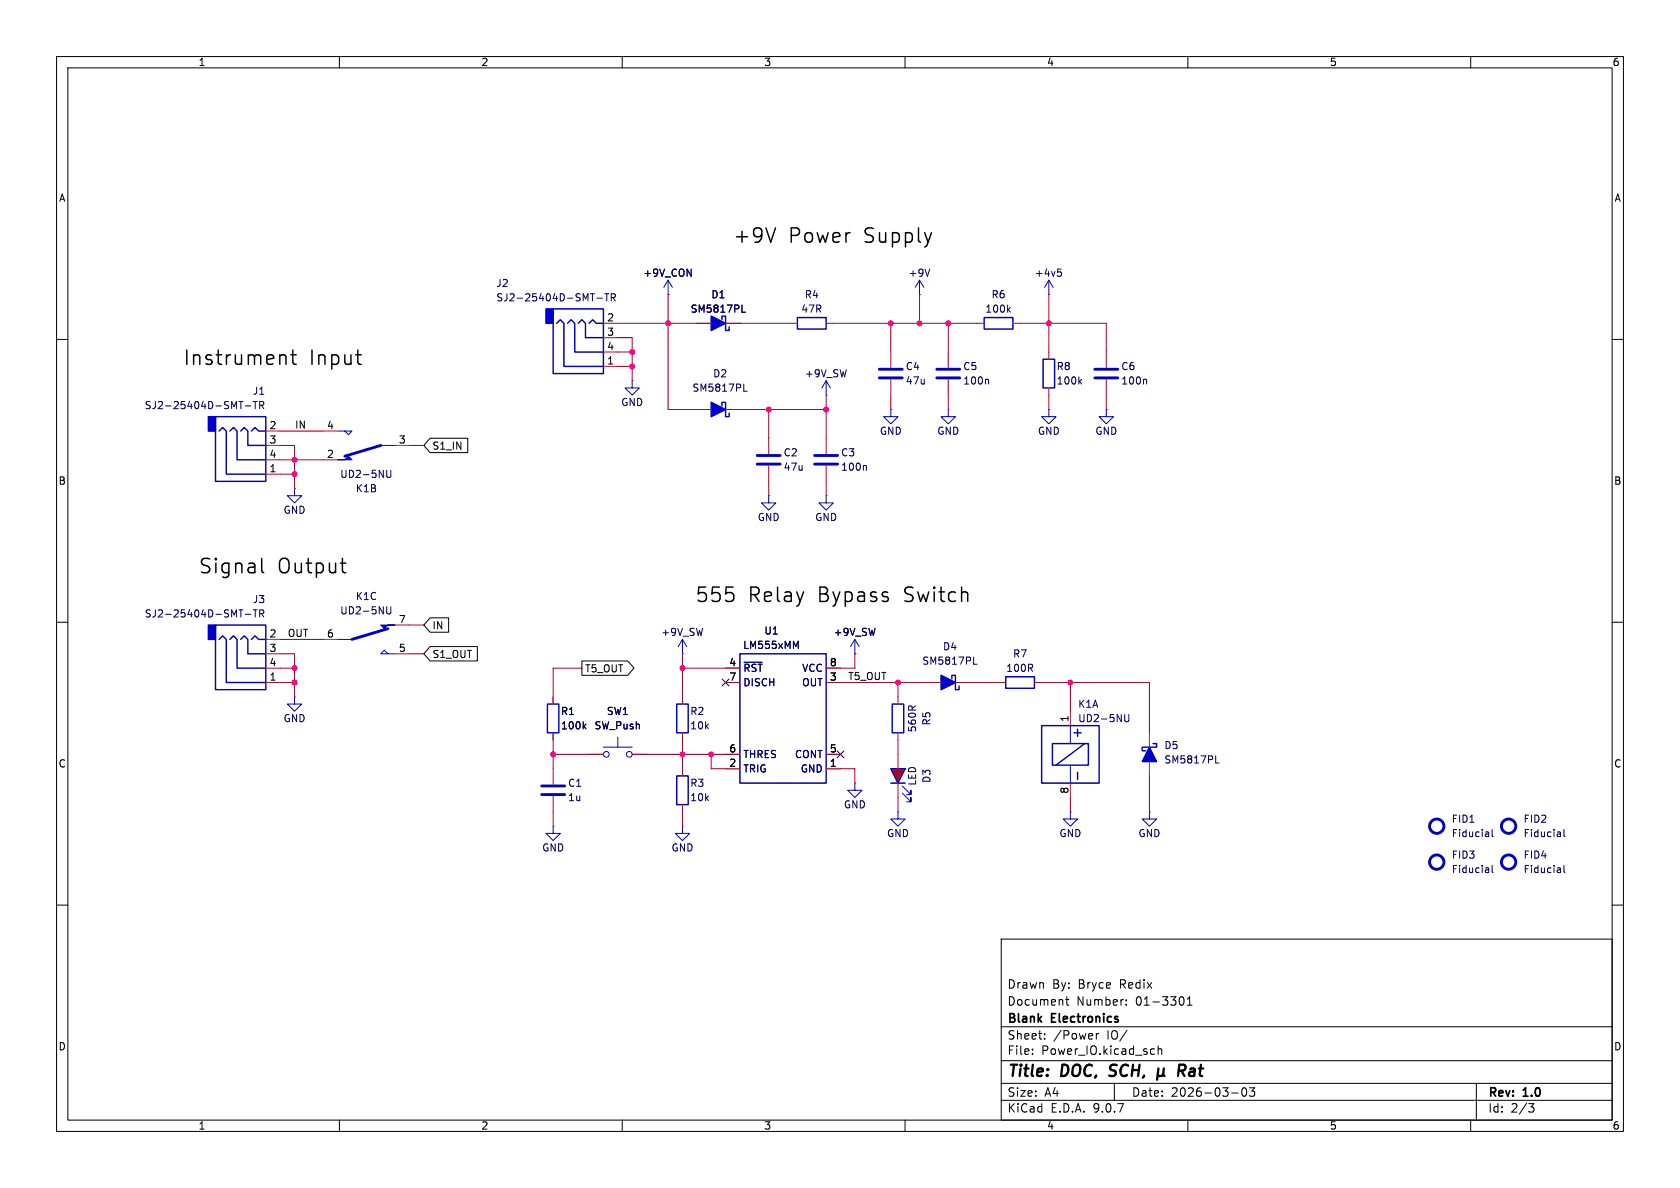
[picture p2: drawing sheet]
<svg xmlns="http://www.w3.org/2000/svg" width="297mm" height="210mm" viewBox="0 0 297 210" stroke-linecap="round" stroke-linejoin="round" font-family="sans-serif">
<g fill="none" stroke="#000" stroke-width=".18">
<path d="M10 10h277v190h-277zM12 12h273v186h-273zM60 10v2M110 10v2M160 10v2M210 10v2M260 10v2M10 60h2M285 60h2M10 110h2M285 110h2M10 160h2"/>
<path d="M177 166h108v32h-108zM188.4 176.7h.6M188.6 176.2v1.3l.4 .2M199.1 177.6v.1M199.1 176.8v.1M208.7 176.3l.1-.1a.81 .81 0 0 1 .6 .6 .81 .81 0 0 1-.3 .8h-.4M209.9 177.7h.8M209.9 176.6l.4-.4v1.5M285 160h2M60 198v2M110 198v2M160 198v2"/>
<path d="M177 194.5h108M177 191.5h108M177 187.5h108M177 181.5h108M182.5 186.3v.1M182.5 185.5v.1M184.7 183.6v.1M184.7 182.8v.1M193.8 182.7v1M194.2 182.7l-.2 .1-.2 .2M197 191.5v3M203.7 185.4l.4 .1"/>
<path d="M204.1 186.3l-.4 .1M204.7 185.5l.3-.1 .3 .1 .1 .9M204.7 184.9v1.5M210 198v2M217.7 193.2h1.2M219.7 192.4l.2-.1a.81 .81 0 0 1 .6 .6 .81 .81 0 0 1-.3 .8l-.2 .1a.81 .81 0 0 1-.3-1.4zM220.9 192.3h.9l-.5 .6 .4 .1v.7l-.2 .1h-.4l-.2-.1M260 198v2M261 191.5v6.5M270.2 195.1h1l-.5 .6 .4 .1 .1 .5-.3 .3h-.4"/>
</g>
<path d="M196.1 190.1l.2 .1M196.4 188.4l-.2 .4 .1 .2M204.7 189.9l.2 .3h.4l.3-.3M204.8 188.9l-.2 2M205.6 189.9l.3 .3M205.8 188.9l-.2 1M208.4 189.3h.7a.55 .55 0 0 0 .5-.5 .55 .55 0 0 0-.3-.6h-.8l-.2 2M208.8 189.3l.6 .9" fill="none" stroke="#000" stroke-width=".4"/>
<path d="M151.1 113l-.7 1.3M151.1 113l.8 1.3M151.1 113v2.6M203.2 143.5v1.3h1.3l-1.3 1.3-1.3-1.3h1.3" fill="none" stroke="#0000ce" stroke-width=".18"/>
<path d="M172.7 57.2h1.3M179.1 57.2h1.2M146 77.5v2.8M146 82.3v2.8M151.1 115.6h.1M120.6 123.2v1.3M120.6 129.5v1.3M203.2 143.5h.1" fill="none" stroke="#f60000" stroke-width=".18"/>
<path d="M174 56.1h5.1v2.1h-5.1zM119.6 124.5h2.1v5h-2.1z" fill="none" stroke="#0000ce" stroke-width=".25"/>
<path d="M178.3 54.7l.3 .5M178.6 54.3l-.5 .5M153 82.3l.2 .2v.6" fill="none" stroke="#040064" stroke-width=".18"/>
<path d="M144 80.5h4.1M144 82h4.1" fill="none" stroke="#0000ce" stroke-width=".51"/>
<path d="M38.1 73.7h8.9v11.4h-8.9z" fill="#fff"/>
<path d="M36.8 73.7h1.3v2.5h-1.3z" fill="#0000ce" stroke="#0000ce" stroke-width=".25"/>
<path d="M38.1 73.7h8.9v11.4h-8.9zM38.7 76.2l.7-.6 .6 .6v7.6h7M40.6 76.2l.7-.6 .6 .6v5.1h5.1M42.5 76.2l.7-.6 .6 .6v2.5h3.2M44.4 76.2l.7-.6 .6 .6h1.3" fill="none" stroke="#0000ce" stroke-width=".25"/>
<path d="M47 76.2h2.5M47 78.7h2.5M135.9 77.5v2.8M47 81.3h2.5M47 83.8h2.5M135.9 82.3v2.8M158.7 143.5h.1M189.2 143.5h.1" fill="none" stroke="#f60000" stroke-width=".18"/>
<path d="M43.4 71.8h.9M44.8 71h.7M45.1 71v1.2M45.9 71.6h.6l.1-.2v-.3l-.7-.1v1.2M46.2 71.6l.4 .6M263.1 147.1l.1 .8M263.2 147.8l-.1 .1M263.2 147.4h-.1M263.8 146.6v1.1l.2 .2" fill="none" stroke="#040064" stroke-width=".18"/>
<g fill="none" stroke="#0000ce" stroke-width=".51">
<path d="M133.9 80.5h4M133.9 82h4"/>
<circle cx="254" cy="146" r="1.27"/>
</g>
<path d="M158.7 143.5v1.3h1.3l-1.3 1.3-1.2-1.3h1.2M189.2 143.5v1.3h1.3l-1.3 1.3-1.2-1.3h1.2" fill="none" stroke="#0000ce" stroke-width=".18"/>
<circle cx="254" cy="146" r="1.27" fill="#fff" stroke="#fff" stroke-width=".18"/>
<path d="M38.1 110.5h8.9v11.4h-8.9z" fill="#fff"/>
<g fill="#0000ce" stroke="#0000ce" stroke-width=".25">
<path d="M36.8 110.5h1.3v2.5h-1.3z"/>
<path d="M166.4 119.4l2.5 1.3-2.5 1.2z"/>
</g>
<path d="M38.1 110.5h8.9v11.4h-8.9zM38.7 113l.7-.6 .6 .6v7.7h7M40.6 113l.7-.6 .6 .6v5.1h5.1M42.5 113l.7-.6 .6 .6v2.6h3.2M44.4 113l.7-.6 .6 .6h1.3M177.8 119.6h5.1v2.1h-5.1zM168.3 120v-.6h.6v2.5h.6v-.6" fill="none" stroke="#0000ce" stroke-width=".25"/>
<g fill="none" stroke="#f60000" stroke-width=".18">
<path d="M52.1 86.4h.1M146 87.6h.1M47 113h2.5M47 115.6h2.5M47 118.1h2.5M47 120.7h2.5M52.1 123.2h.1M97.8 135.9v2.8M163.8 120.7h2.6M168.9 120.7h2.5M176.5 120.7h1.3M182.9 120.7h1.2"/>
<path d="M97.8 146.1h.1M97.8 140.7v2.8"/>
</g>
<g fill="none" stroke="#040064" stroke-width=".18">
<path d="M43.4 108.6h.9M44.8 107.8h.7M45.1 107.8v1.3M45.9 108.5l.6-.1 .1-.2v-.3l-.7-.1v1.3M46.2 108.5l.4 .6M172.1 117.4h.6M263.1 153.5l.1 .7M263.2 154.2h-.1M263.2 153.7l-.1 .1M263.8 153v1.1l.2 .1M275.8 147.1l.1 .8M275.8 153.5l.1 .7"/>
<path d="M275.9 154.2h-.1M275.9 153.7l-.1 .1M275.9 147.8l-.1 .1M275.9 147.4h-.1M276.5 153v1.1l.2 .1M276.5 146.6v1.1l.2 .2"/>
</g>
<g fill="#fff" stroke="#fff" stroke-width=".18">
<circle cx="254" cy="152.4" r="1.27"/>
<circle cx="266.7" cy="152.4" r="1.27"/>
<circle cx="266.7" cy="146" r="1.27"/>
</g>
<g fill="none" stroke="#0000ce" stroke-width=".51">
<path d="M95.8 138.9h4M95.8 140.5h4"/>
<circle cx="254" cy="152.4" r="1.27"/>
<circle cx="266.7" cy="146" r="1.27"/>
<circle cx="266.7" cy="152.4" r="1.27"/>
</g>
<path d="M52.1 86.4v1.2h1.2l-1.2 1.3-1.3-1.3h1.3M146 87.6v1.3h1.3l-1.3 1.3-1.2-1.3h1.2M52.1 123.2v1.3h-1.3l1.3 1.2 1.2-1.2h-1.2M166.4 120.7h2.5M97.8 146.1v1.2h1.3l-1.3 1.3-1.3-1.3h1.3" fill="none" stroke="#0000ce" stroke-width=".18"/>
<path d="M157.5 135.9h2.5l-1.3 2.5z" fill="#f00"/>
<path d="M159.5 138.9l1.5 1.6v-.8v.8h-.7M159.5 140.2l1.5 1.5v-.7v.7h-.7" fill="none" stroke="#0000ce" stroke-width=".18"/>
<path d="M157.5 135.9h2.5l-1.3 2.5zM157.5 138.4h2.5" fill="none" stroke="#0000ce" stroke-width=".25"/>
<path d="M158.7 133.4v2.5M158.7 138.4v2.6" fill="none" stroke="#f60000" stroke-width=".18"/>
<path d="M130.8 115.6h15.2v22.8h-15.2z" fill="#fff"/>
<path d="M141 56.1h5v2.1h-5zM130.8 115.6h15.2v22.8h-15.2zM157.7 124.5h2.1v5h-2.1z" fill="none" stroke="#0000ce" stroke-width=".25"/>
<g fill="none" stroke="#f60000" stroke-width=".18">
<path d="M139.7 57.2h1.3M146 57.2h1.3M57.1 76.2h2.6M69.8 78.7h2.6M111.8 67.3h.1M57.1 81.3h2.6M135.9 87.6h.1M57.1 113h2.6M69.8 110.5h2.6M69.8 115.6h2.6M120.6 115.6h.1M128.3 118.1h2.5"/>
<path d="M146 118.1h2.6M128.3 135.9h2.5M128.3 120.7h2.5M128.3 133.4h2.5M146 135.9h2.6M146 120.7h2.6M146 133.4h2.6M151.1 138.4h.1M158.7 123.2v1.3M158.7 129.5v1.3"/>
</g>
<path d="M131.5 117.1h3.2" fill="none" stroke="#000084" stroke-width=".18"/>
<path d="M68.4 83.1v1.1l.2 .2 .4-.1 .1-.1v-1.1M68.4 107.3v1l.2 .2h.4l.1-.2v-1M140.7 114.3l.4-.9v1.2" fill="none" stroke="#040064" stroke-width=".18"/>
<path d="M59.7 76.2h2.5l-.6 .6-.6-.6M67.3 78.7h2.5M111.8 67.3v1.3h1.2l-1.2 1.3-1.3-1.3h1.3M135.9 87.6v1.3h1.3l-1.3 1.3-1.3-1.3h1.3M59.7 113h2.5M68.6 115.6l-.7-.7-.6 .7h2.5M120.6 113l-.7 1.3M120.6 113l.8 1.3M120.6 113v2.6M151.1 138.4v1.3h1.3l-1.3 1.3-1.2-1.3h1.2" fill="none" stroke="#0000ce" stroke-width=".18"/>
<path d="M67.3 78.7l-6.3 1.9M68.6 111.1l-6.4 1.9" fill="none" stroke="#0000ce" stroke-width=".51"/>
<g fill="#0000ce" stroke="#0000ce" stroke-width=".18">
<path d="M59.7 81.3h1.3l.6-.7 .6 .7z"/>
<path d="M67.3 110.5h2.5h-1.2l-.7 .6z"/>
</g>
<path d="M97.8 54.6h8.9v11.4h-8.9z" fill="#fff"/>
<g fill="#0000ce" stroke="#0000ce" stroke-width=".25">
<path d="M96.5 54.6h1.3v2.6h-1.3z"/>
<path d="M203.2 132.1l1.3 2.5h-2.6z"/>
</g>
<path d="M97.8 54.6h8.9v11.4h-8.9zM98.4 57.2l.7-.7 .6 .7v7.6h7M100.3 57.2l.7-.7 .6 .7v5h5.1M102.2 57.2l.7-.7 .6 .7v2.5h3.2M104.1 57.2l.7-.7 .6 .7h1.3M203.8 131.4h.7v.7h-2.6v.6h.7" fill="none" stroke="#0000ce" stroke-width=".25"/>
<path d="M106.7 57.2h2.5M106.7 59.7h2.5M106.7 62.2h2.5M106.7 64.8h2.5M203.2 129.5v2.6M203.2 134.6v2.6" fill="none" stroke="#f60000" stroke-width=".18"/>
<path d="M105.5 52.7h1M106.9 51.9h.7M107.3 51.9v1.3M108.1 52.6l.6-.1 .1-.2-.1-.3-.6-.1v1.3M108.4 52.6l.4 .6M214.9 134.9h.6" fill="none" stroke="#040064" stroke-width=".18"/>
<path d="M203.2 132.1v2.5" fill="none" stroke="#0000ce" stroke-width=".18"/>
<path d="M184.1 128.3h10.2v10.1h-10.2z" fill="#fff"/>
<g fill="none" stroke="#0000ce" stroke-width=".18">
<path d="M118.1 49.5l-.8 1.3M118.1 49.5l.8 1.3M118.1 49.5v2.6M125.7 57.2h2.6M162.6 49.5l-.8 1.3M162.6 49.5l.7 1.3M162.6 49.5v2.6M185.4 49.5l-.7 1.3M185.4 49.5l.8 1.3M185.4 49.5v2.6M125.7 72.4h2.6M146 67.3l-.7 1.3"/>
<path d="M146 67.3l.8 1.3M146 67.3v2.6M157.5 72.4v1.3h1.2l-1.2 1.2-1.3-1.2h1.3M167.6 72.4v1.3h1.3l-1.3 1.2-1.2-1.2h1.2M185.4 72.4v1.3h1.3l-1.3 1.2-1.3-1.2h1.3M195.6 72.4v1.3h1.2l-1.2 1.2-1.3-1.2h1.3M106.7 132.1h5.1M109.2 130.3v1.8M189.2 128.3v3.1M189.2 135.3v3.1M120.6 146.1v1.2h1.3l-1.3 1.3-1.2-1.3h1.2"/>
<circle cx="107.2" cy="133.4" r=".51"/>
<circle cx="111.3" cy="133.4" r=".51"/>
</g>
<path d="M127.6 56.5v-.6h.7v2.5h.6v-.6M127.6 71.8v-.7h.7v2.6h.6v-.7M184.4 63.5h2v5.1h-2zM96.8 124.5h2v5h-2zM119.6 137.2h2.1v5h-2.1zM184.1 128.3h10.2v10.1h-10.2zM186.1 131.4h6.3v3.9h-6.3zM189.9 129.5h1.2M190.5 128.9v1.3M190.5 136.5v1.3M191.8 131.4l-5.1 3.9" fill="none" stroke="#0000ce" stroke-width=".25"/>
<g fill="none" stroke="#f60000" stroke-width=".18">
<path d="M118.1 52.1h.1M123.2 57.2h2.5M128.3 57.2h2.5M162.6 52.1h.1M185.4 52.1h.1M123.2 72.4h2.5M128.3 72.4h2.5M146 69.9h.1M157.5 72.4h.1M157.5 62.2v2.8M157.5 67.1v2.8M167.6 72.4h.1"/>
<path d="M167.6 62.2v2.8M167.6 67.1v2.8M185.4 72.4h.1M185.4 62.2v1.3M185.4 68.6v1.3M195.6 72.4h.1M195.6 62.2v2.8M195.6 67.1v2.8M128.3 118.1h2.5M146 118.1h2.6M151.1 115.6h.1M97.8 123.2v1.3"/>
<path d="M97.8 129.5v1.3M104.1 133.4h2.6M111.8 133.4h2.5M120.6 135.9v1.3M128.3 133.4h2.5M128.3 135.9h2.5M128.3 120.7h2.5M146 133.4h2.6M146 135.9h2.6M146 120.7h2.6M189.2 125.7v2.6M189.2 138.4v2.6"/>
<path d="M120.6 146.1h.1M120.6 142.2v1.3"/>
</g>
<g fill="none" stroke="#040064" stroke-width=".18">
<path d="M131.2 55.2h.6M164.4 47.6l-.4 1.2M187 47.6h.6M187.1 48.1h.3l.3 .2-.1 .4-.5 .1M131.5 69.2h.6M174.6 67l.2 .2v.7M190.9 67.4l.3 .5M191.2 67l-.5 .5M202.5 67l.2 .2v.7M140.7 114.3l.4-.9v1.2M103.2 128.4l.4 .4M103.6 128l-.5 .5"/>
<path d="M198.8 126.3v1l.3 .3 .3-.1 .2-.2v-1"/>
</g>
<path d="M155.4 65.3h4.1M155.4 66.8h4.1M165.6 65.3h4.1M165.6 66.8h4.1M193.5 65.3h4.1M193.5 66.8h4.1" fill="none" stroke="#0000ce" stroke-width=".51"/>
<g fill="#0000ce" stroke="#0000ce" stroke-width=".25">
<path d="M125.7 55.9l2.6 1.3-2.6 1.2z"/>
<path d="M125.7 71.1l2.6 1.3-2.6 1.3z"/>
</g>
<path d="M76 77.5h6.7v2.5h-6.7l-1.1-1.3zM76 114.3h8.4v2.5h-8.4l-1.1-1.2zM76 109.2h3.3v2.6h-3.3l-1.1-1.3zM102.9 116.8h8.1l1.1 1.3-1.1 1.3h-8.1z" fill="none" stroke="#000" stroke-width=".18"/>
<g fill="none" stroke="#96001d" stroke-width=".18">
<path d="M109.2 59.7h2.6v7.6M109.2 57.2h14M118.1 52.1v20.3h5.1M130.8 57.2h8.9M147.3 57.2h25.4M157.5 57.2v5M162.6 52.1v5.1M167.6 57.2v5M180.3 57.2h15.3v5M185.4 52.1v10.1M49.5 78.7h2.6v7.7M49.5 76.2h7.6"/>
<path d="M72.4 78.7h2.5M109.2 62.2h2.6M109.2 64.8h2.6M130.8 72.4h15.2M135.9 72.4v5.1M146 69.9v7.6M157.5 69.9v2.5M167.6 69.9v2.5M185.4 69.9v2.5M195.6 69.9v2.5M49.5 81.3h7.6M49.5 83.8h2.6"/>
<path d="M135.9 85.1v2.5M146 85.1v2.5M49.5 118.1h2.6M49.5 113h7.6M49.5 115.6h2.6v7.6M72.4 115.6h2.5M72.4 110.5h2.5M102.9 118.1h-5.1v5.1M120.6 115.6v7.6M120.6 118.1h7.7M151.1 115.6v2.5h-2.5M49.5 120.7h2.6"/>
<path d="M97.8 133.4h6.3M97.8 130.8v5.1M114.3 133.4h14M120.6 130.8v5.1M125.7 133.4v2.5h2.6M148.6 135.9h2.5v2.5M148.6 120.7h15.2M158.7 120.7v2.5M158.7 130.8v2.6M171.4 120.7h5.1M184.1 120.7h19.1v8.8M189.2 120.7v5"/>
<path d="M203.2 137.2v6.3M97.8 143.5v2.6M120.6 143.5v2.6M158.7 141v2.5M189.2 141v2.5"/>
</g>
<path d="M131.5 117.1h3.2M127.7 120l1.2 1.3M128.9 120l-1.2 1.3M148 132.7l1.2 1.3M149.2 132.7l-1.2 1.3" fill="none" stroke="#000084" stroke-width=".18"/>
<path d="M137.1 40.3l-.8 2.5M51.4 62.7h1M51.8 61.9v2.1l.1 .3 .5 .1M46.4 101.1l.2 .1" fill="none" stroke="#000" stroke-width=".25"/>
<g fill="#f0f" stroke="#f0f" stroke-width=".18">
<circle cx="52.1" cy="118.1" r=".46"/>
<circle cx="52.1" cy="83.8" r=".46"/>
<circle cx="52.1" cy="120.7" r=".46"/>
<circle cx="52.1" cy="81.3" r=".46"/>
<circle cx="158.7" cy="120.7" r=".46"/>
<circle cx="125.7" cy="133.4" r=".46"/>
<circle cx="189.2" cy="120.7" r=".46"/>
<circle cx="120.6" cy="118.1" r=".46"/>
<circle cx="97.8" cy="133.4" r=".46"/>
<circle cx="135.9" cy="72.4" r=".46"/>
<circle cx="111.8" cy="64.8" r=".46"/>
<circle cx="120.6" cy="133.4" r=".46"/>
<circle cx="111.8" cy="62.2" r=".46"/>
<circle cx="167.6" cy="57.2" r=".46"/>
<circle cx="118.1" cy="57.2" r=".46"/>
<circle cx="146" cy="72.4" r=".46"/>
<circle cx="157.5" cy="57.2" r=".46"/>
<circle cx="162.6" cy="57.2" r=".46"/>
<circle cx="185.4" cy="57.2" r=".46"/>
</g>
<g font-size="3.5">
<text x="129.5" y="43.3">+9V</text>
<text x="139.4" y="43.3">Power</text>
<text x="152.8" y="43.3">Supply</text>
<text x="32.3" y="64.9">Instrument</text>
<text x="54.7" y="64.9">Input</text>
<text x="35" y="101.7">Signal</text>
<text x="49.1" y="101.7">Output</text>
<text x="122.8" y="106.8">555</text>
<text x="132.3" y="106.8">Relay</text>
<text x="144.7" y="106.8">Bypass</text>
<text x="160.1" y="106.8">Switch</text>
</g>
<g font-size="2.8">
<text x="178" y="190.9">Title:</text>
<text x="187.7" y="190.9">DOC,</text>
<text x="197" y="190.9">SCH,</text>
<text x="210.7" y="190.9">Rat</text>
</g>
<g font-size="2.1">
<text x="178" y="178">Document</text>
<text x="178" y="175">Drawn</text>
<text x="186" y="175">By:</text>
<text x="190.3" y="178">Number:</text>
<text x="190.7" y="175">Bryce</text>
<text x="198.1" y="175">Redix</text>
<text x="200.8" y="178">01-3301</text>
<text x="178" y="184">Sheet:</text>
<text x="178" y="181.2">Blank</text>
<text x="186" y="181.2">Electronics</text>
<text x="186.2" y="184">/Power</text>
<text x="195.7" y="184">IO/</text>
<text x="178" y="186.7">File:</text>
<text x="184.1" y="186.7">Power_IO.kicad_sch</text>
<text x="178" y="196.9">KiCad</text>
<text x="178" y="194.1">Size:</text>
<text x="184.7" y="194.1">A4</text>
<text x="185.7" y="196.9">E.D.A.</text>
<text x="193.3" y="196.9">9.0.7</text>
<text x="200" y="194.1">Date:</text>
<text x="207" y="194.1">2026-03-03</text>
<text x="263" y="194.3">Rev:</text>
<text x="263" y="196.9">Id:</text>
<text x="267.1" y="196.9">2/3</text>
<text x="269.4" y="194.3">1.0</text>
</g>
<g font-size="1.8">
<text x="35" y="11.9">1</text>
<text x="85" y="11.9">2</text>
<text x="135" y="11.9">3</text>
<text x="185" y="11.9">4</text>
<text x="235" y="11.9">5</text>
<text x="285" y="11.9">6</text>
<text x="10.3" y="35.9">A</text>
<text x="285.3" y="35.9">A</text>
<text x="107.2" y="56.9">2</text>
<text x="107.2" y="59.4">3</text>
<text x="107.2" y="62">4</text>
<text x="107.2" y="64.5">1</text>
<text x="47.6" y="75.9">2</text>
<text x="52.1" y="75.9">IN</text>
<text x="57.7" y="75.9">4</text>
<text x="47.6" y="78.5">3</text>
<text x="47.6" y="81">4</text>
<text x="47.6" y="83.6">1</text>
<text x="57.7" y="81">2</text>
<text x="70.4" y="78.5">3</text>
<text x="76.4" y="79.7">S1_IN</text>
<text x="10.3" y="85.9">B</text>
<text x="285.3" y="85.9">B</text>
<text x="47.6" y="112.8">2</text>
<text x="50.8" y="112.7">OUT</text>
<text x="57.7" y="112.8">6</text>
<text x="70.4" y="110.2">7</text>
<text x="76.4" y="111.4">IN</text>
<text x="47.6" y="115.3">3</text>
<text x="47.6" y="117.9">4</text>
<text x="70.4" y="115.3">5</text>
<text x="76.4" y="116.5">S1_OUT</text>
<text x="103.3" y="119.1">T5_OUT</text>
<text x="128.8" y="117.9">4</text>
<text x="146.6" y="117.9">8</text>
<text x="47.6" y="120.4">1</text>
<text x="128.8" y="120.4">7</text>
<text x="146.6" y="120.4">3</text>
<text x="149.9" y="120.3">T5_OUT</text>
<text x="189" y="127.7" transform="rotate(-90 189 127.7)">1</text>
<text x="10.3" y="135.9">C</text>
<text x="128.8" y="133.1">6</text>
<text x="128.8" y="135.6">2</text>
<text x="146.6" y="135.6">1</text>
<text x="146.6" y="133.1">5</text>
<text x="285.3" y="135.9">C</text>
<text x="189" y="140.4" transform="rotate(-90 189 140.4)">8</text>
<text x="10.3" y="185.9">D</text>
<text x="285.3" y="185.9">D</text>
<text x="35" y="199.9">1</text>
<text x="85" y="199.9">2</text>
<text x="135" y="199.9">3</text>
<text x="185" y="199.9">4</text>
<text x="235" y="199.9">5</text>
<text x="285" y="199.9">6</text>
</g>
<g font-size="1.8" fill="#040064">
<text x="87.6" y="50.9">J2</text>
<text x="87.6" y="53.5">SJ2-25404D-SMT-TR</text>
<text x="113.6" y="49.1">+9V_CON</text>
<text x="125.7" y="52.9">D1</text>
<text x="142.2" y="52.9">R4</text>
<text x="160.5" y="49.1">+9V</text>
<text x="175.2" y="52.9">R6</text>
<text x="182.8" y="49.1">+4v5</text>
<text x="122" y="55.5">SM5817PL</text>
<text x="141.6" y="55.5">47R</text>
<text x="174.1" y="55.5">100k</text>
<text x="160" y="65.6">C4</text>
<text x="170.2" y="65.6">C5</text>
<text x="186.7" y="65.6">R8</text>
<text x="198.1" y="65.6">C6</text>
<text x="44.6" y="70">J1</text>
<text x="109.7" y="72">GND</text>
<text x="122.3" y="69.4">SM5817PL</text>
<text x="126" y="66.9">D2</text>
<text x="142.2" y="66.9">+9V_SW</text>
<text x="160" y="68.2">47u</text>
<text x="170.2" y="68.2">100n</text>
<text x="186.7" y="68.2">100k</text>
<text x="198.1" y="68.2">100n</text>
<text x="25.5" y="72.5">SJ2-25404D-SMT-TR</text>
<text x="155.4" y="77.1">GND</text>
<text x="165.6" y="77.1">GND</text>
<text x="183.4" y="77.1">GND</text>
<text x="193.5" y="77.1">GND</text>
<text x="138.4" y="80.9">C2</text>
<text x="138.4" y="83.4">47u</text>
<text x="148.6" y="80.9">C3</text>
<text x="148.6" y="83.4">100n</text>
<text x="60" y="84.7">UD2-5NU</text>
<text x="62.8" y="87.2">K1B</text>
<text x="50" y="91">GND</text>
<text x="133.9" y="92.3">GND</text>
<text x="144" y="92.3">GND</text>
<text x="44.6" y="106.8">J3</text>
<text x="62.8" y="106.3">K1C</text>
<text x="25.5" y="109.4">SJ2-25404D-SMT-TR</text>
<text x="60" y="108.8">UD2-5NU</text>
<text x="116.8" y="112.6">+9V_SW</text>
<text x="135" y="112.4">U1</text>
<text x="147.3" y="112.6">+9V_SW</text>
<text x="131.3" y="114.9">LM555xMM</text>
<text x="163" y="117.7">SM5817PL</text>
<text x="166.6" y="115.2">D4</text>
<text x="177.8" y="119">100R</text>
<text x="179" y="116.4">R7</text>
<text x="190.5" y="125.3">K1A</text>
<text x="50" y="127.9">GND</text>
<text x="99.1" y="126.6">R1</text>
<text x="99.1" y="129.1">100k</text>
<text x="105" y="129.1">SW_Push</text>
<text x="107.2" y="126.6">SW1</text>
<text x="121.9" y="126.6">R2</text>
<text x="121.9" y="129.1">10k</text>
<text x="162.2" y="129.6" transform="rotate(-90 162.2 129.6)">560R</text>
<text x="164.7" y="128.3" transform="rotate(-90 164.7 128.3)">R5</text>
<text x="190.5" y="127.9">UD2-5NU</text>
<text x="205.7" y="132.6">D5</text>
<text x="205.7" y="135.2">SM5817PL</text>
<text x="100.3" y="139.3">C1</text>
<text x="100.3" y="141.8">1u</text>
<text x="121.9" y="139.3">R3</text>
<text x="121.9" y="141.8">10k</text>
<text x="149.1" y="143.1">GND</text>
<text x="162.2" y="139" transform="rotate(-90 162.2 139)">LED</text>
<text x="164.7" y="138.5" transform="rotate(-90 164.7 138.5)">D3</text>
<text x="156.7" y="148.2">GND</text>
<text x="187.2" y="148.2">GND</text>
<text x="201.2" y="148.2">GND</text>
<text x="256.5" y="145.6">FID1</text>
<text x="256.5" y="148.2">Fiducial</text>
<text x="269.2" y="145.6">FID2</text>
<text x="269.2" y="148.2">Fiducial</text>
<text x="95.8" y="150.7">GND</text>
<text x="118.6" y="150.7">GND</text>
<text x="256.5" y="152">FID3</text>
<text x="256.5" y="154.5">Fiducial</text>
<text x="269.2" y="152">FID4</text>
<text x="269.2" y="154.5">Fiducial</text>
</g>
<g font-size="1.8" fill="#000084">
<text x="131.3" y="119">~{RST}</text>
<text x="141.7" y="119">VCC</text>
<text x="131.3" y="121.5">DISCH</text>
<text x="141.7" y="121.5">OUT</text>
<text x="131.3" y="134.2">THRES</text>
<text x="131.3" y="136.8">TRIG</text>
<text x="140.4" y="134.2">CONT</text>
<text x="141.5" y="136.8">GND</text>
</g>
</svg>
